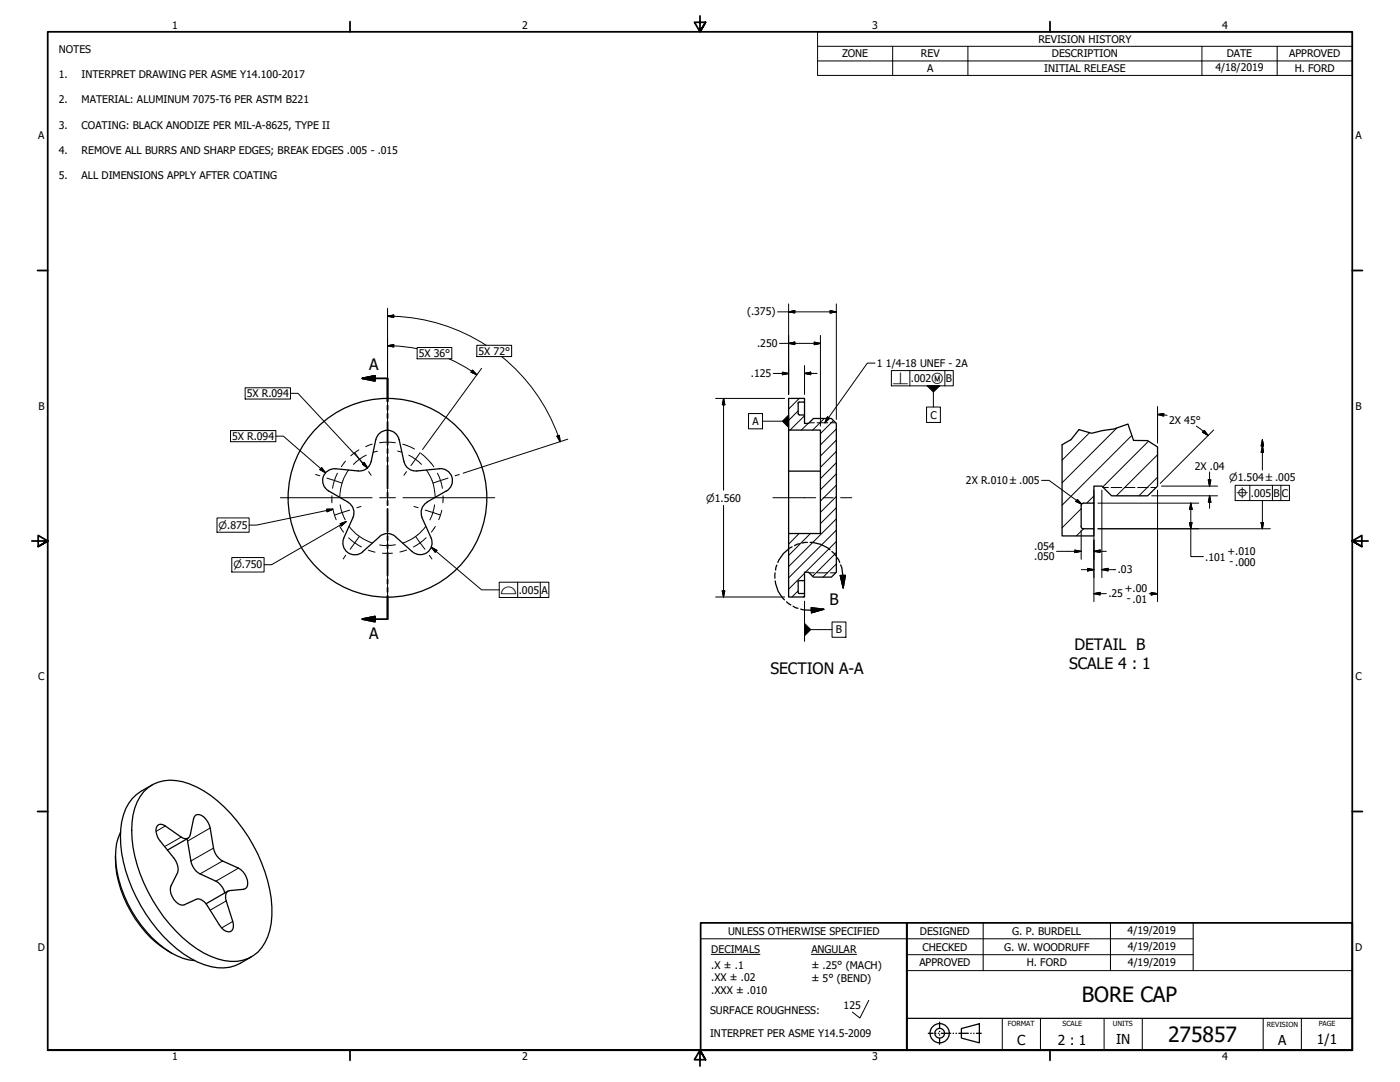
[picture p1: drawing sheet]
<svg xmlns="http://www.w3.org/2000/svg" width="559mm" height="432mm" viewBox="0 0 559 432" stroke-linecap="round" stroke-linejoin="round" font-family="sans-serif">
<!-- layer: Hatch (ANSI) -->
<g fill="none" stroke="#000" stroke-width=".4">
<path d="M319 159l-4.2 4.3M318.6 164l-3.8 3.8M321.1 165.9l-5.8 5.7M322.6 169l-2.8 2.6M329 167l-4.6 4.6M332.7 167.8l-5.2 5.2M333.8 175.6l-6.3 6.4M333.8 171.2l-6.3 6.3M434.9 172.7l-11 10.9M445.8 170.8l-21.9 21.9M451.7 173.8l-27.8 27.8M458.4 176.1l-18.3 18.3"/>
<path d="M333.8 198.1l-6.3 6.4M333.8 193.6l-6.3 6.4M333.8 189.1l-6.3 6.4M333.8 184.7l-6.3 6.3M333.8 180.1l-6.3 6.4M436.6 197.9l-2.8 2.9M462 190.4l-7.4 7.5M462 181.5l-16.4 16.4M319 212.9l-4.2 4.3M323.5 212.9l-8.7 8.8M333.8 216.1l-12.3 12.2M333.8 211.6l-19 19"/>
<path d="M333.8 207.1l-19 19M333.8 202.6l-6.3 6.4M431.5 203l-7.6 7.6M432.5 211l-2.9 2.9M318.6 235.8l-2.5 2.5M321.1 237.7l-.5 .6M321.1 228.8l-6.3 6.3M333.8 225l-5.3 5.3M333.8 220.5l-9.4 9.5"/>
</g>
<!-- layer: Visible (ANSI) -->
<g fill="none" stroke="#000" stroke-width=".51">
<path d="M150 175.5l-1.9 8.7M150 175.4a4.7 4.7 0 0 1 4.7-3.7 4.7 4.7 0 0 1 4.6 3.7M159.3 175.5l2 8.7a4.7 4.7 0 0 0 5.1 3.7M314.8 171.6v41.3M318.6 161v4.1M318.6 165.1l.5 .4M319.1 160.4l-.6 .5M319.1 160.5h2v-1.5h-6.3v12.6h12.7v41.3h-12.7v25.4h6.3v-1.4h-2M319.1 165.6h2v3.4h1.6l2-2h7.2l1.9 2v59.3l-1.9 2h-7.2l-2-2h-1.6v3.4h-2M321.1 160.5v5.1M423.9 177.5v36.4h12.7v-2.9h-4.4l-.7-1M462 178.4v15.6l-3.9 3.9h-14.4l-3.9-3.9h-3.2v6.8h-4.1l-.9 .6-.1 8.6"/>
<path d="M143 188l-9-.9a4.7 4.7 0 0 0-5 3.2 4.7 4.7 0 0 0 2.1 5.6l7.8 4.5M148.1 184.2a4.7 4.7 0 0 1-5.1 3.7M175.3 187a4.8 4.8 0 0 1 5.1 3.3 4.8 4.8 0 0 1-2.2 5.7M175.3 187.1l-8.9 .9M178.2 195.9l-7.8 4.5M314.8 188h12.7M137.3 214.7a4.8 4.8 0 0 0 1.5 5.8 4.8 4.8 0 0 0 6-.3M138.9 200.5a4.7 4.7 0 0 1 2 6l-3.7 8.2M168.4 206.5l3.7 8.2M170.4 200.5a4.7 4.7 0 0 0-1.9 6M172.1 214.7a4.8 4.8 0 0 1-1.6 5.8 4.8 4.8 0 0 1-6-.3l-6.6-6.1a4.8 4.8 0 0 0-6.4 0l-6.7 6.1M436.6 200.8v10.2"/>
<path d="M318.6 232.2v4.2l.5 .5M319.1 231.7l-.6 .6M321.1 231.7v5.2M57.4 315.9a15.1 15.1 0 0 1 15.6-3.9 43.2 43.2 0 0 1 21.6 15.6 62.3 62.3 0 0 1 13.9 34.5 23.7 23.7 0 0 1-5.6 17.9 15.7 15.7 0 0 1-16.1 2.7 47.5 47.5 0 0 1-23.7-20 56.1 56.1 0 0 1-10.4-34.5 21.3 21.3 0 0 1 4.7-12.3zM60.8 313.2a19.3 19.3 0 0 0-10.6 9.6 37.3 37.3 0 0 0 0 24.7 62.4 62.4 0 0 0 25.9 35 21.8 21.8 0 0 0 17.8 2.9l6.5-3.6M48.1 332a26.9 26.9 0 0 0-.7 19.1 48.3 48.3 0 0 0 23.2 30.3l4.8 1.7 2.3 .2M62.8 329.5a2.3 2.3 0 0 1 3.2 .1l6.3 4.5a2.1 2.1 0 0 0 3.6-1l1.4-6.5a1.97 1.97 0 0 1 3.3-1.1 8 8 0 0 1 3.3 5l1.3 8a7.3 7.3 0 0 0 3.6 5.1l6.4 2.9a6.7 6.7 0 0 1 3.3 7.6l-1.3 .8-5.5 .5a2.74 2.74 0 0 0-1.4 4.1l2.6 8.2a3.2 3.2 0 0 1-1.1 4.2 4.3 4.3 0 0 1-4.2-2.8l-4.8-7.6a4.2 4.2 0 0 0-4.5-2.6l-4.7 2.2a4.5 4.5 0 0 1-4.9-3.3 5.2 5.2 0 0 1-.4-4.3l2.6-5.2a6.6 6.6 0 0 0-1.4-5.8l-5.6-6.8a5.6 5.6 0 0 1-1.1-6.2zM74.7 334.7l1.5 8.9a7.2 7.2 0 0 0 3.7 5.1l6.3 3a7.4 7.4 0 0 1 3.5 4.7M75.1 334.5l-8.3 4.8M46.1 341.6a46.2 46.2 0 0 0 22.4 38.8M91 355.6l-8.8 5.1"/>
<circle cx="154.7" cy="198.7" r="39.7"/>
</g>
<!-- layer: Hidden Narrow (ANSI) -->
<path d="M323 168.7h2.1M326.1 168.7h4.3M331.4 168.7h2.2M440.3 194.6h2.1M443.5 194.6h4.2M448.8 194.6h4.2M454.1 194.6h4.2M459.4 194.6h2.1M323 228.6h2.1M326.1 228.6h4.3M331.4 228.6h2.2" fill="none" stroke="#000" stroke-width=".4"/>
<!-- layer: Visible Narrow (ANSI) -->
<path d="M66 329.6l-3.7 2.2M72.3 334.1l-6.6 3.8M83.9 330.5l-9 5.2M85.2 338.5l-9 5.1M88.8 343.6l-8.9 5.1M90.3 359.5l-6.4 3.7M95.2 346.5l-9 5.2M92.9 367.7l-4.4 2.6" fill="none" stroke="#000" stroke-width=".4"/>
<!-- layer: Break Line (ANSI) -->
<path d="M423.9 177.5l3.6-2 3.2-4.1 5 1.5 4.4-1.1 4.5-.6 5.6-2 2.2 6.6h5.6l4 2.6" fill="none" stroke="#000" stroke-width=".51"/>
<!-- layer: Section Line (ANSI) -->
<g fill="none" stroke="#000" stroke-width=".7">
<path d="M144.7 151l5-1v2zM144.7 151h10v9.3M154.7 161.7v1.9M154.7 165v1.9M154.7 168.3v9.3M154.7 179.1v1.8M154.7 182.4v1.8M154.7 185.7v9.3M154.7 196.5v1.8M154.7 199.8v1.8M154.7 203.1v9.2M154.7 213.9v1.7"/>
<path d="M154.7 217.2v1.7M154.7 220.5v9.2M154.7 231.2v1.8M154.7 234.5v1.8M154.7 237.8v9.3h-10M144.7 247.1l5-1v2z"/>
</g>
<path d="M144.7 151l5-1zM144.7 151l5-1v2zM144.7 247.1l5-1zM144.7 247.1l5-1v2z" fill="#000" stroke="#000" stroke-width=".7"/>
<!-- layer: Detail Boundary (ANSI) -->
<g fill="none" stroke="#000" stroke-width=".51">
<path d="M316.2 218.2a12.1 12.1 0 0 0-5.7 6.3M319.1 217l-2 .7M322.3 216.5l-2.1 .2M323.3 216.5a12.2 12.2 0 0 1 8 2.9M309.4 228.6l-.1 2.2M309.4 231.8a11.7 11.7 0 0 0 3.7 7.6M310.1 225.5l-.5 2M332 220.1l1.5 1.6M334.1 222.6l1.1 1.9M335.4 229.7l2-.1-.9 5zM335.5 225.4l.5 1 .4 3.2 .1 5M313.9 240.2l1.8 1.2"/>
<path d="M316.5 241.9l2 .9M319.6 243.1l1 .3 3.2 .1 5-.4M323.8 242.5l5 .6-4.9 1.4z"/>
</g>
<path d="M335.4 229.7l1.1 4.9zM335.4 229.7l2-.1-.9 5zM323.9 244.5l4.9-1.4zM323.8 242.5l5 .6-4.9 1.4z" fill="#000" stroke="#000" stroke-width=".51"/>
<!-- layer: Border (ANSI) -->
<g fill="none" stroke="#000" stroke-width=".7">
<path d="M139.7 8.6v4.1M279.4 6.3v6.4l-2.2-3.8h4.4l-2.2 3.8 2.2-3.8M419.1 8.6v4.1M15 107.9h4M539.8 107.9h4M12.7 215.9h6.3l-3.8-2.2v4.4l3.8-2.2-3.8 2.2M546.1 215.9h-6.3l3.8-2.2v4.4l-3.8-2.2 3.8 2.2M15 323.8h4M539.8 323.8h4M19 419.1v-406.4h520.8v406.4h-520.8h520.8M139.7 419.1v4.1M419.1 419.1v4.1"/>
<path d="M281.6 422.9l-2.2-3.8 2.2 3.8h-4.4l2.2-3.8v6.3"/>
</g>
<!-- layer: Title (ANSI) -->
<g fill="none" stroke="#000" stroke-width=".4">
<path d="M279.7 374.6h196.5M392.4 368.3v19M443.2 368.3v19M476.2 368.3v19M283.9 380.9h19.4M323.8 380.9h18.1M346.8 399.2l-3.6 7.1-3-2.4M361.9 381h114.3M361.9 387.3h177.9M361.9 406.4h177.9M400 406.4v12.7M415.3 406.4v12.7"/>
<path d="M440.7 406.4v12.7M455.9 406.4v12.7M504.2 406.4v12.7M519.4 406.4v12.7"/>
</g>
<path d="M279.7 368.3h82.2v50.8h-82.2zM361.9 368.3h177.9v50.8h-177.9z" fill="none" stroke="#000" stroke-width=".7"/>
<g fill="none" stroke="#000" stroke-width=".51">
<path d="M370.5 412.4h1.9M373.4 412.4h.2M374.5 412.4h.2M375 407.9v2.4M375 411.5v.2M375 412.9v.2M375 414.3v2.5M375.7 412.4h3.8M380.4 412.4h.2M381.6 412.4h.2M382.7 412.4h3.8M383.7 410.5l7.2-1.9v7.6l-7.2-1.9z"/>
<path d="M387.5 412.4h.2M388.6 412.4h.2M389.8 412.4h1.9"/>
<circle cx="375.1" cy="412.3" r="3.8"/>
<circle cx="375.1" cy="412.3" r="1.94"/>
</g>
<!-- layer: Center Mark (ANSI) -->
<g fill="none" stroke="#000" stroke-width=".4">
<path d="M154.7 155.8v36.7M154.7 173.2v6.4M111.9 198.6h36.6M126 189.4l1.6 .5M130.5 190.8l6 2M141.6 180.7l3.8 5.1M147.1 188.2l1 1.5M151.5 198.6h6.4M154.7 195.5v6.3M160.8 198.6h36.7M162.2 188.2l-1 1.5M167.7 180.7l-3.7 5.1"/>
<path d="M178.8 190.8l-6 2M183.3 189.4l-1.6 .5M139.6 203.6l-6.1 1.9M143.4 214.1l-3.6 5.1M144.1 202.1l-1.7 .5M154.7 204.9v36.5M165.2 202.1l1.7 .5M165.9 214.1l3.7 5.1M169.7 203.6l6.1 1.9M138 221.6l-1 1.5M171.4 221.6l1 1.5"/>
</g>
<!-- layer: Centerline (ANSI) -->
<g fill="none" stroke="#000" stroke-width=".4">
<path d="M143.2 179.6l-3.2 2.3M148.6 177.3l-2.7 .9M151.5 176.7l3.2-.2 3.1 .2M160.8 177.3l4.6 1.9M132.4 199.6l.1 1M132.5 197.8v1.8M134.7 188.8l-1.2 3-.8 3.1M136.9 191.8l-.9 3.3-.4 3.4M137.3 184.9l-1.1 1.4M137.9 184l-.7 .8M139.1 187.6l-2.3 4.2M146.2 181.6l-2.7 1.7-2.4 2"/>
<path d="M150.7 180.1l-1.7 .4M158.7 180l1.7 .5M163.1 181.6l2.7 1.7 2.4 2M168 180.9l4 4M170.2 187.6l1.7 3 1.2 3.1M172.1 184.8l1 1.4M173 193.7l.7 4.8M174.6 188.8l1.2 3 .8 3.1M176.8 197.9v2.7M308.5 198.6h17.1M328.5 198.6h4M335.5 198.6h4.5"/>
<path d="M133 203.6l1.2 3.8M135.6 210l1.5 2.4M135.8 201.5l.7 3.1M136.6 204.5l1.2 3M139.1 214.6l2 1.7 3.2 2M139.3 210a19.8 19.8 0 0 0 9.3 6.7M147 219.6l2.7 .8M151.5 217.5l3.2 .2M157.8 217.4l-3.1 .3M162.3 219.5l-2.7 .8M170 210a19.1 19.1 0 0 1-9.3 6.7M170.1 214.6l-2.4 2-2.7 1.7"/>
<path d="M172.8 204.6l-1.2 2.9M173.5 201.5l-.8 3M173.8 210.1l-1.6 2.3M176.4 203.6l-1.3 3.8M152.7 220.8h3.9"/>
</g>
<!-- layer: Dimension (ANSI) -->
<g fill="none" stroke="#000" stroke-width=".4">
<path d="M154.7 126.2l2.5-.5v1zM154.7 126.2a72.5 72.5 0 0 1 39.3 11.6M154.7 138l2.5-.5v1zM154.7 138l6.2 .3 5.6 .8M154.7 123v31.2M166.5 138.7h13.8v4.5h-13.8zM190.3 137.8h13.9v4.5h-13.9zM310.3 124.5h23.5M311.1 137h16.4M314.8 137l2.4-.5v1zM314.8 124.5l2.4-.5v.9zM314.8 121.3v36.1"/>
<path d="M325 136.5l2.5 .5-2.5 .5zM327.5 133.9v36.2M331.3 124l2.5 .5-2.5 .4zM333.8 121.3v46.1M97.9 154.7h18.1v4.6h-18.1zM116 157h2.9l27.8 29.8M179.3 143.2l5.5 2.8 5.5 3.5M188.6 147.7l1.7 1.8-2.3-1zM192.2 147l-23.5 32.4M200.2 142.3a72.5 72.5 0 0 1 22.6 31.6M285.6 159h27.6M288.8 159l.5 2.5h-1z"/>
<path d="M288.8 159v36.6M308.6 149h6.2M312.3 148.5l2.5 .5-2.5 .5zM321.1 149l2.5-.5v1zM321.1 149h5M321.1 145.9v11.5M92 171.8h18.1v4.5h-18.1zM110.1 174.1h3l16.8 14.6M222.3 174.1l1-.4 .3 2.6zM222.8 173.9l.8 2.4M226.6 175.3l-41.8 13.5M462 165.4l2.5-.4v1.1z"/>
<path d="M462 165.4l3.8 .3M462 162.2v14.6M477.5 170l4.7 3.8M480 172.5l.7-.7 1.5 2zM484.4 171.6l-21.3 21.3M503.9 175.5l.4 2.5h-.9zM503.9 178l.4 2.5h-.9zM503.9 175.5v12.1M128.4 186.6l1.5 2.1-2.2-1.3zM145.4 184.5l1.3 2.3-2-1.6zM415.7 191.7h3l13 9.5M430 199.3l1.7 1.9-2.3-1.1z"/>
<path d="M436.6 195.6v44.5M439.8 195.6v34.9M459.7 197.9h26.3M462 195.6v44.5M463.6 194h22.4M482.3 191.5h1l-.5 2.5zM482.8 197.9l.5 2.5h-1zM482.8 188.3v5.7M482.8 197.9v5M503.9 199.8v11.2M86.6 206.7h12.8v5.7h-12.8zM130.4 203.2h2.5l-2.3 1z"/>
<path d="M132.9 203.2l-30.5 6.3h-3M135.8 209l2.4-.8-1.9 1.7zM138.2 208.2l-29.8 17.2h-3M288.8 201.7v36.6M429 219.5l2.5 .5-2.5 .5zM431.5 211.6v11.6M438.2 211h68.8M438.2 200.8h40.3M474.8 208.5h1l-.5 2.5zM475.3 200.8l.5 2.5h-1zM475.3 200.8v21.3h5M503.4 208.5h.9l-.4 2.5z"/>
<path d="M92.5 222.5h12.9v5.8h-12.9zM285.6 238.3h27.6M288.3 235.8h1l-.5 2.5zM421.7 220h9.8M431.6 227.3h5M434.1 226.8l2.5 .5-2.5 .5zM436.6 236.9l2.5-.5v1zM436.6 220l2.5-.5v1zM436.6 236.9h5M436.6 220h5M439.8 227.3l2.5-.5v1zM439.8 227.3h5.5"/>
<path d="M458.7 236.9h3.3M459.5 236.4l2.5 .5-2.5 .5z"/>
</g>
<g fill="#000" stroke="#000" stroke-width=".4">
<path d="M154.7 126.2l2.5-.5zM154.7 126.2l2.5-.5v1zM154.7 138l2.5-.5zM154.7 138l2.5-.5v1zM314.8 137l2.4-.5zM314.8 137l2.4-.5v1zM314.8 124.5l2.4-.5zM314.8 124.5l2.4-.5v.9zM325 137.5l2.5-.5zM325 136.5l2.5 .5-2.5 .5zM331.3 124.9l2.5-.4zM331.3 124l2.5 .5-2.5 .4z"/>
<path d="M188 148.5l2.3 1zM188.6 147.7l1.7 1.8-2.3-1zM312.3 149.5l2.5-.5zM312.3 148.5l2.5 .5-2.5 .5zM321.1 149l2.5-.5zM321.1 149l2.5-.5v1zM222.3 174.1l1.3 2.2zM222.3 174.1l1-.4 .3 2.6zM288.8 159l.5 2.5zM288.8 159l.5 2.5h-1zM462 165.4l2.5-.4zM462 165.4l2.5-.4v1.1z"/>
<path d="M480 172.5l2.2 1.3zM480 172.5l.7-.7 1.5 2zM503.9 175.5l.4 2.5zM503.9 175.5l.4 2.5h-.9zM127.7 187.4l2.2 1.3zM128.4 186.6l1.5 2.1-2.2-1.3zM144.7 185.2l2 1.6zM145.4 184.5l1.3 2.3-2-1.6zM482.3 191.5l.5 2.5zM482.3 191.5h1l-.5 2.5zM503.9 178l.4 2.5zM503.9 178l.4 2.5h-.9z"/>
<path d="M130.6 204.2l2.3-1zM130.4 203.2h2.5l-2.3 1zM136.3 209.9l1.9-1.7zM135.8 209l2.4-.8-1.9 1.7zM429.4 200.1l2.3 1.1zM430 199.3l1.7 1.9-2.3-1.1zM436.6 220l2.5-.5zM436.6 220l2.5-.5v1zM474.8 208.5l.5 2.5zM474.8 208.5h1l-.5 2.5zM475.3 200.8l.5 2.5zM475.3 200.8l.5 2.5h-1z"/>
<path d="M482.8 197.9l.5 2.5zM482.8 197.9l.5 2.5h-1zM503.4 208.5l.5 2.5zM503.4 208.5h.9l-.4 2.5zM288.3 235.8l.5 2.5zM288.3 235.8h1l-.5 2.5zM429 220.5l2.5-.5zM429 219.5l2.5 .5-2.5 .5zM434.1 227.8l2.5-.5zM434.1 226.8l2.5 .5-2.5 .5zM436.6 236.9l2.5-.5zM436.6 236.9l2.5-.5v1z"/>
<path d="M439.8 227.3l2.5-.5zM439.8 227.3l2.5-.5v1zM459.5 237.4l2.5-.5zM459.5 236.4l2.5 .5-2.5 .5z"/>
</g>
<!-- layer: Symbol (ANSI) -->
<g fill="none" stroke="#000" stroke-width=".4">
<path d="M326.3 18.5v-5.8h213.5v5.8M356.3 18.5v11.6M386.3 18.5v11.6M479.7 18.5v11.6M509.8 18.5v11.6M539.8 18.5h-213.5v5.8M539.8 18.5v11.6h-213.5v-5.8M326.3 24.3h213.5M349.2 144.9h-3l-17 23.8M355.8 147.9h24.7v6.1h-24.7zM363.2 147.9v6.1M372.6 156.5v5.9"/>
<path d="M377.1 147.9v6.1M298.8 165h5.6v6.1h-5.6zM304.4 168.1h7.9M330.3 166.4l.8 .5-1.9 1.8zM369.8 162.4h5.5v6.2h-5.5zM493 193.7h21.7v6.1h-21.7zM498.9 193.7v6.1M507.9 193.7v6.1M511.2 193.7v6.1M172.1 218.4l2.3 1.2-.7 .8zM172.1 218.4l20.1 17h7.1M199.3 232.3h19.8v6.1h-19.8z"/>
<path d="M206.6 232.3v6.1M215.6 232.3v6.1M321.1 239.9v16.1M323.6 251.3h8.5M332.1 248.2h5.5v6.1h-5.5z"/>
</g>
<path d="M370.1 154h5zM370.1 154h5l-2.5 2.5zM314.8 165.6v5zM314.8 165.6v5l-2.5-2.5zM330.3 166.4l-1.1 2.3zM330.3 166.4l.8 .5-1.9 1.8zM172.1 218.4l2.3 1.2zM172.1 218.4l2.3 1.2-.7 .8zM321.1 248.8v4.9zM321.1 248.8l2.5 2.5-2.5 2.4z" fill="#000" stroke="#000" stroke-width=".4"/>
<g font-size="8.4">
<text x="431.8" y="399.9">BORE CAP</text>
<text x="466.3" y="415.8">275857</text>
</g>
<g font-size="6.3">
<text x="147.3" y="147.5">A</text>
<text x="331" y="241.4">B</text>
<text x="147.3" y="255.1">A</text>
<text x="428.9" y="259.3">DETAIL B</text>
<text x="307.5" y="268.8">SECTION A-A</text>
<text x="426.7" y="266.8">SCALE 4 : 1</text>
</g>
<g font-size="5.5">
<text x="406" y="416.9">C</text>
<text x="422.3" y="416.9">2 : 1</text>
<text x="445.5" y="416.8">IN</text>
<text x="510.2" y="416.9">A</text>
<text x="525.7" y="416.6">1/1</text>
</g>
<g font-size="4.4">
<text x="323.8" y="386.7">± .25° (MACH)</text>
<text x="323.8" y="391.9">± 5° (BEND)</text>
</g>
<g font-size="4.2">
<text x="68.7" y="11.7">1</text>
<text x="208.4" y="11.7">2</text>
<text x="348.1" y="11.7">3</text>
<text x="487.8" y="11.7">4</text>
<text x="414.5" y="17.1">REVISION HISTORY</text>
<text x="23.4" y="21.2">NOTES</text>
<text x="336.1" y="22.9">ZONE</text>
<text x="367.6" y="22.9">REV</text>
<text x="419.9" y="22.9">DESCRIPTION</text>
<text x="489.6" y="22.9">DATE</text>
<text x="514.5" y="22.9">APPROVED</text>
<text x="370" y="28.8">A</text>
<text x="416.8" y="28.8">INITIAL RELEASE</text>
<text x="485.1" y="28.4">4/18/2019</text>
<text x="516.8" y="28.8">H. FORD</text>
<text x="23.4" y="31.2">1.</text>
<text x="32.6" y="31.2">INTERPRET DRAWING PER ASME Y14.100-2017</text>
<text x="23.4" y="41.3">2.</text>
<text x="32.6" y="41.3">MATERIAL: ALUMINUM 7075-T6 PER ASTM B221</text>
<text x="23.4" y="51.3">3.</text>
<text x="32.6" y="51.3">COATING: BLACK ANODIZE PER MIL-A-8625, TYPE II</text>
<text x="15.2" y="55.5">A</text>
<text x="541" y="55.5">A</text>
<text x="23.4" y="61.3">4.</text>
<text x="32.6" y="61.3">REMOVE ALL BURRS AND SHARP EDGES; BREAK EDGES .005 - .015</text>
<text x="23.4" y="71.4">5.</text>
<text x="32.6" y="71.4">ALL DIMENSIONS APPLY AFTER COATING</text>
<text x="298.2" y="125.6">(.375)</text>
<text x="167.1" y="142.4">5X 36°</text>
<text x="191" y="141.6">5X 72°</text>
<text x="302.2" y="138.6">.250</text>
<text x="350" y="146.4">1</text>
<text x="353.6" y="146.4">1/4-18 UNEF - 2A</text>
<text x="299.7" y="150.6">.125</text>
<text x="363.6" y="152.5">.002Ⓜ</text>
<text x="377.6" y="152.5">B</text>
<text x="98.5" y="158.5">5X R.094</text>
<text x="15.3" y="163.4">B</text>
<text x="371.3" y="167.1">C</text>
<text x="541.1" y="163.4">B</text>
<text x="300.3" y="169.6">A</text>
<text x="466.7" y="169.2">2X 45°</text>
<text x="92.7" y="175.6">5X R.094</text>
<text x="476.9" y="187.5">2X .04</text>
<text x="385.6" y="193.2">2X R.010 ±.005</text>
<text x="499.3" y="198.2">.005</text>
<text x="508.3" y="198.2">B</text>
<text x="511.7" y="198.2">C</text>
<text x="412.8" y="219.6">.054</text>
<text x="490" y="221.4">+.010</text>
<text x="412.8" y="223.5">.050</text>
<text x="481.1" y="223.7">.101</text>
<text x="490.7" y="225.6">- .000</text>
<text x="446.2" y="228.9">.03</text>
<text x="207.1" y="236.9">.005</text>
<text x="216.1" y="236.9">A</text>
<text x="442.4" y="238.4">.25</text>
<text x="449" y="236.1">+.00</text>
<text x="449.8" y="240.3">- .01</text>
<text x="333.6" y="252.8">B</text>
<text x="15.2" y="271.4">C</text>
<text x="541" y="271.4">C</text>
<text x="290.6" y="373">UNLESS OTHERWISE SPECIFIED</text>
<text x="367.2" y="373.1">DESIGNED</text>
<text x="404.1" y="373.1">G. P. BURDELL</text>
<text x="450.1" y="372.8">4/19/2019</text>
<text x="15.1" y="379.3">D</text>
<text x="283.9" y="380.2">DECIMALS</text>
<text x="323.8" y="380.2">ANGULAR</text>
<text x="368.2" y="379.4">CHECKED</text>
<text x="400.8" y="379.4">G. W. WOODRUFF</text>
<text x="450.2" y="379.1">4/19/2019</text>
<text x="540.9" y="379.3">D</text>
<text x="283.9" y="386.5">.X ± .1</text>
<text x="367" y="385.7">APPROVED</text>
<text x="409.8" y="385.7">H. FORD</text>
<text x="450.2" y="385.4">4/19/2019</text>
<text x="283.9" y="391.5">.XX ± .02</text>
<text x="283.9" y="396.6">.XXX ± .010</text>
<text x="283.4" y="404.5">SURFACE ROUGHNESS:</text>
<text x="336.7" y="402.7">125</text>
<text x="283.4" y="414">INTERPRET PER ASME Y14.5-2009</text>
<text x="68.7" y="423.2">1</text>
<text x="208.4" y="423.2">2</text>
<text x="348.1" y="423.2">3</text>
<text x="487.8" y="423.2">4</text>
</g>
<g font-size="4">
<text x="356.2" y="153.2">⟂</text>
<text x="490.7" y="192.1">⌀1.504 ±.005</text>
<text x="281.9" y="200.2">⌀1.560</text>
<text x="493.5" y="198.9">⌖</text>
<text x="87.2" y="211">⌀.875</text>
<text x="93.2" y="226.8">⌀.750</text>
<text x="199.7" y="236.9">⌓</text>
</g>
<g font-size="2.8">
<text x="402.3" y="409.6">FORMAT</text>
<text x="424.1" y="409.6">SCALE</text>
<text x="444.2" y="409.6">UNITS</text>
<text x="505.7" y="409.8">REVISION</text>
<text x="526.4" y="409.6">PAGE</text>
</g>
</svg>
